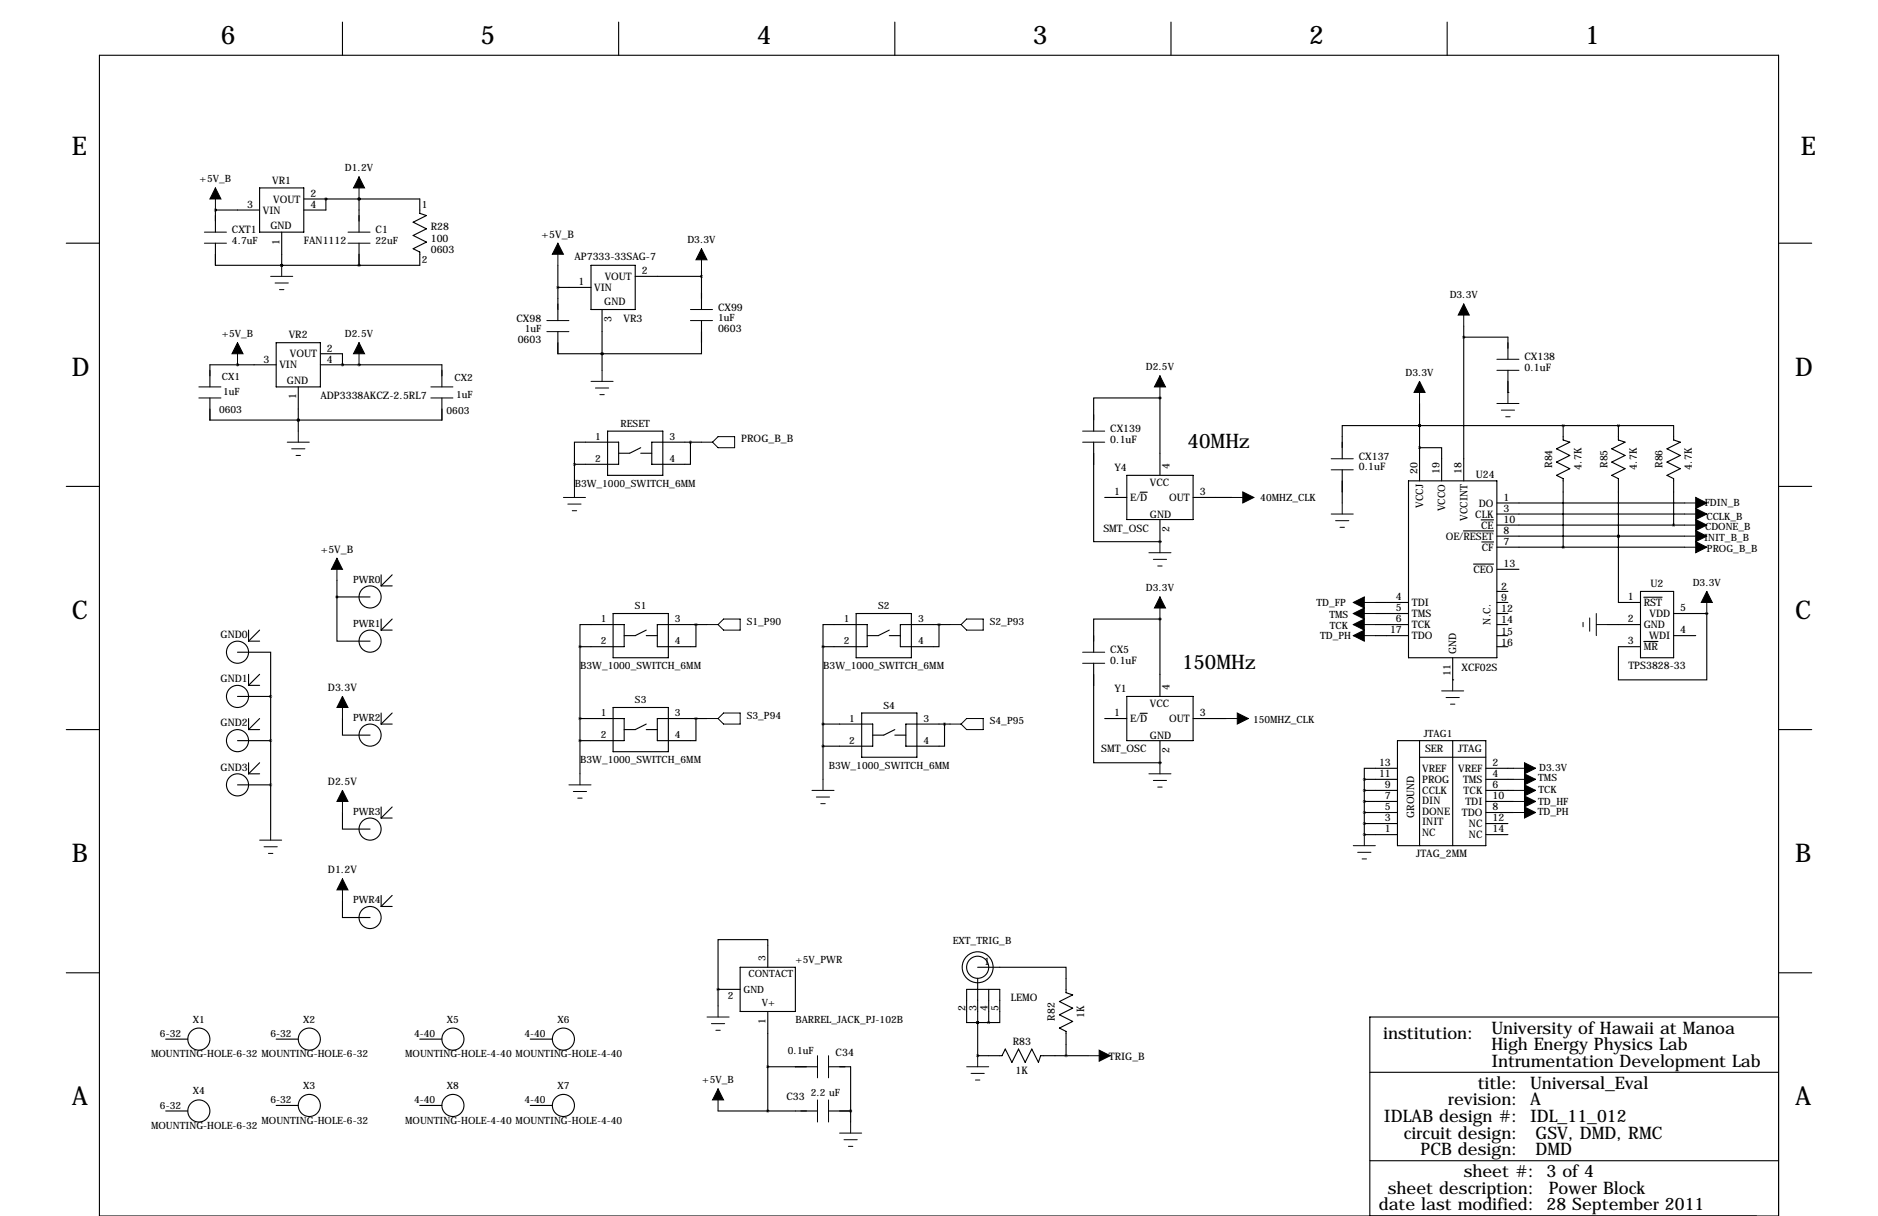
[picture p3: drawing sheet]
<svg xmlns="http://www.w3.org/2000/svg" width="432mm" height="279mm" viewBox="0 0 432 279" stroke-linecap="round" stroke-linejoin="round" font-family="sans-serif">
<g fill="none" stroke="#000" stroke-width=".25">
<path d="M22.9 12.7h386v266.7h-386zM78.7 5.1v7.6M142.2 5.1v7.6M205.7 5.1v7.6M269.2 5.1v7.6M332.7 5.1v7.6M15.2 55.9h7.7M49.5 48.3h.1M49.5 48.3h10.2M49.5 48.3v5M59.7 43.2h10.1v10.1h-10.1zM64.8 53.3v7.7"/>
<path d="M69.8 45.7h26.7v3.3l1.5 .5-3 1.6 3 1.5-3 1.5 3 1.5-3 1.6 1.5 .7v3.1h-47v-5.1M74.9 45.7h.1M74.9 45.7v2.6h-5.1M82.5 45.7h.1M82.5 45.7v7.6M82.5 55.9v5.1M408.9 55.9h7.7M63.5 78.7h10.2v10.2h-10.2zM64.8 61h.1M82.5 61h.1M128.3 61v12.7M128.3 76.2v5.1h10.1"/>
<path d="M128.3 66h7.6M135.9 61h10.1v10.1h-10.1zM138.4 71.1v14M146 63.5h15.3M161.3 73.7v7.6h-22.9M161.3 62.2v8.9M336.5 74.9v35.6M336.5 77.5h10.2v5M48.3 91.4v5.1h53.3v-5.1M54.6 83.8h.1M63.5 83.8h-15.2v5.1M68.6 96.5h.1"/>
<path d="M68.6 88.9v10.2M73.7 81.3h5v2.5M73.7 83.8h27.9v5.1M78.7 83.8h.1M82.5 83.8h.1M138.4 81.3h.1M139.7 99.1h12.7v10.1h-12.7zM266.7 91.4h.1M266.7 91.4h-15.2v7.7M266.7 91.4v17.8M326.4 97.8h.1M326.4 97.8h-17.8v7.6"/>
<path d="M326.4 92.7v17.8M326.4 97.8h58.4v3.3l1.5 .5-3 1.5 3 1.5-3 1.6 3 1.5-3 1.5 1.5 .8v10.7M346.7 90.2h.1M346.7 85.1v5.1M359.4 97.8h.1M359.4 97.8v3.3l1.5 .5-3 1.5 3 1.5-3 1.6 3 1.5-3 1.5 1.5 .8v15.7M372.1 97.8h.1M372.1 97.8v3.3l1.5 .5-3 1.5 3 1.5-3 1.6 3 1.5-3 1.5 1.5 .8v28.4h5.1M15.2 111.8h7.7M132.1 101.6h10.1v5.1h-10.1zM132.1 106.7v5.1M147.3 102.9l-2.5 1.2h-2.6"/>
<path d="M147.3 104.1h2.6M158.7 101.6v5.1h-8.8v-5.1h11.4M251.5 101.6v22.9h15.2M254 114.3h5.1M259.1 109.2h15.2v10.2h-15.2zM262.2 113.1h1.6M266.7 119.4v5.1M274.3 114.3h8.9M308.6 107.9v7.7M323.8 110.5h20.4v40.6h-20.4zM326.4 102.9h5.1v7.6M340.6 119.4h2.8"/>
<path d="M344.2 115.6h43.1M344.2 118.1h43.1M408.9 111.8h7.7M77.5 137.2v10.1h7.6M77.5 137.2h7.6M77.5 133.3v3.9M87.6 132.1v2.5M87.6 134.6h2.6M90.2 132.1l-2.6 2.5M266.7 124.5h.1M316.2 138.4h7.6M336.5 122h6.9"/>
<path d="M338.8 129.6h4.6M340.7 124.5h2.7M344.2 138.4h2.5M344.2 120.7h43.1M344.2 123.2h43.1M344.2 125.7h43.1M344.2 130.8h5M344.2 135.9h2.5M372.1 123.2h.1M377.2 135.9h7.6v15.2h-7.6zM378 137.2h4.2M54.6 149.9h7.6v10.1"/>
<path d="M57.1 144.8v2.5M57.1 154.9v2.6M57.1 147.3h2.6M57.1 157.5h2.6M59.7 144.8l-2.6 2.5M59.7 154.9l-2.6 2.6M87.6 142.2v2.6M87.6 144.8h2.6M90.2 142.2l-2.6 2.6M133.3 143.5h10.2v5.1h-10.2zM133.3 148.6v29.2M141 141h12.7v10.1h-12.7z"/>
<path d="M148.6 144.8l-2.6 1.2h-2.5M148.6 146h2.5M160 143.5v5.1h-8.9v-5.1h11.5M189.2 143.5h10.2v5.1h-10.2zM189.2 148.6v30.5M196.8 141h12.7v10.1h-12.7zM204.5 144.8l-2.6 1.2h-2.5M204.5 146h2.5M215.9 143.5v5.1h-8.9v-5.1h11.4M251.5 152.4v22.9h15.2M266.7 142.2h.1M266.7 142.2h-15.2v7.7"/>
<path d="M266.7 142.2v17.8M316.2 141h7.6M316.2 143.5h7.6M316.2 146h7.6M334 156.2h.1M334 151.1v5.1M344.2 141h2.5M344.2 143.5h2.5M344.2 146h2.5M344.2 148.6h2.5M369.6 143.5h7.6M378 147.4h3.2"/>
<path d="M384.8 141h7.6M384.8 146h5.1M392.4 141v15.2h-20.3v-7.6h5.1M392.4 141h.1M15.2 167.6h7.7M54.6 170.2h7.6M54.6 160h7.6M57.1 167.6h2.6M57.1 165.1v2.5M57.1 175.3v2.5M57.1 177.8h2.6M59.7 165.1l-2.6 2.5"/>
<path d="M59.7 175.3l-2.6 2.5M62.2 160v30.5M78.7 165.1v3.8h6.4M87.6 163.8v2.6M87.6 166.4h2.6M90.2 163.8l-2.6 2.6M133.3 165.1h10.2v5.1h-10.2M141 162.6h12.7v10.1h-12.7zM148.6 166.4l-2.6 1.2h-2.5M148.6 167.6h2.5M160 165.1v5.1h-8.9v-5.1h11.5M189.2 166.4h11.5v5h-11.5"/>
<path d="M198.1 163.8h12.7v10.2h-12.7zM205.7 167.6l-2.5 1.3h-2.5M205.7 168.9h2.6M217.2 166.4v5h-8.9v-5h10.1M254 165.1h5.1M259.1 160h15.2v10.2h-15.2zM262.2 163.9h1.6M266.7 175.3h.1M266.7 170.2v5.1M274.3 165.1h7.6M313.7 179.1h7.6M313.7 179.1v12.7"/>
<path d="M321.3 176.5h-7.6v2.6M321.3 170.2h20.3v24.1h-20.3zM326.4 170.2v24.1M326.4 174h15.2M334 170.2v24.1M341.6 176.5h6.4M341.6 179.1h6.4M408.9 167.6h7.7M54.6 180.3h7.6M78.7 186.7v3.8h6.4M87.6 185.4v2.6M87.6 188h2.6"/>
<path d="M90.2 185.4l-2.6 2.6M313.7 191.8h.1M313.7 191.8h7.6M313.7 189.2h7.6M313.7 186.7h7.6M313.7 184.1h7.6M313.7 181.6h7.6M341.6 191.8h5.1M341.6 189.2h5.1M341.6 186.7h6.4M341.6 184.1h6.4M341.6 181.6h6.4"/>
<path d="M78.7 207v3.8h6.4M87.6 205.7v2.6M87.6 208.3h2.6M90.2 205.7l-2.6 2.6M15.2 223.5h7.7M38.1 238.8h5.1M63.5 238.8h5.1M96.5 238.8h5.1M121.9 238.8h5.1M165.1 227.3h.1M165.1 227.3h5.1M165.1 227.3v3.8"/>
<path d="M170.2 222.2h12.7v10.2h-12.7zM176.5 222.2v-6.3h-11.4v11.4M176.5 232.4v22.9M224.8 234.9h-2.6v-7.6h7.7v7.6h-2.6M224.8 234.9h.1M224.8 222.2h20.3v5.9l1.5 .5-3 1.5 3 1.5-3 1.6 3 1.5-3 1.5 1.5 .8v5.6M224.8 224.8v17.8M224.8 234.9h2.5M227.3 227.3v7.6M408.9 223.5h7.7M408.9 233.7h-93.9v45.7M38.1 255.3h5.1"/>
<path d="M63.5 254h5.1M96.5 254h5.1M121.9 254h5.1M165.1 255.3h22.9M176.5 245.1h11.5M190.5 255.3h5.1M190.5 245.1h5.1v12.7M195.6 255.3h.1M224.8 242.6h.1M224.8 242.6h5.6l.7-1.6 1.6 3.1 1.5-3.1 1.5 3.1 1.5-3.1 1.6 3.1 .5-1.5h10.9M315 246.4h93.9M315 266.7h93.9"/>
<circle cx="85.1" cy="137.2" r="2.54"/>
<circle cx="54.6" cy="149.9" r="2.54"/>
<circle cx="85.1" cy="147.3" r="2.54"/>
<circle cx="54.6" cy="160" r="2.54"/>
<circle cx="54.6" cy="170.2" r="2.54"/>
<circle cx="85.1" cy="168.9" r="2.54"/>
<circle cx="54.6" cy="180.3" r="2.54"/>
<circle cx="85.1" cy="190.5" r="2.54"/>
<circle cx="85.1" cy="210.8" r="2.54"/>
<circle cx="45.7" cy="238.8" r="2.54"/>
<circle cx="71.1" cy="238.8" r="2.54"/>
<circle cx="104.1" cy="238.8" r="2.54"/>
<circle cx="129.5" cy="238.8" r="2.54"/>
<circle cx="224.8" cy="222.2" r="3.6"/>
<circle cx="224.8" cy="222.2" r="2.54"/>
<circle cx="45.7" cy="255.3" r="2.54"/>
<circle cx="71.1" cy="254" r="2.54"/>
<circle cx="104.1" cy="254" r="2.54"/>
<circle cx="129.5" cy="254" r="2.54"/>
</g>
<g fill="none" stroke="#000" stroke-width=".23">
<path d="M47 53.3h5.1M47 55.9h5.1M49.5 43.2v5.1M80 53.3h5.1M80 55.9h5.1M82.5 40.6v5.1M128.3 55.9v5.1M161.3 57.2v5M54.6 78.7v5.1M62.2 63.5h5.1M63.2 65h3.1M64.3 66.5h1"/>
<path d="M64.8 61v2.5M82.5 78.7v5.1M125.7 73.7h5.1M125.7 76.2h5.1M158.7 73.7h5.1M158.7 71.1h5.1M336.5 69.8v5.1M45.7 88.9h5.1M45.7 91.4h5.1M68.6 99.1v2.5M99.1 88.9h5M99.1 91.4h5"/>
<path d="M135.9 87.6h5.1M136.9 89.2h3.1M137.9 90.7h1M138.4 85.1v2.5M248.9 99.1h5.1M266.7 86.4v5M326.4 87.6v5.1M344.2 82.5h5M344.2 85.1h5M344.2 92.7h5M345.2 94.2h3M346.2 95.8h1"/>
<path d="M346.7 90.2v2.5M66 101.6h5.1M67.1 103.1h3M68.1 104.6h1M129.5 114.3h5.1M130.6 115.8h3M131.6 117.3h1M132.1 111.8v2.5M161.3 101.6h2.5M165.1 100.3h3.8v2.6h-3.8l-1.3-1.3zM248.9 101.6h5.1M283.2 114.3h5.1"/>
<path d="M306.1 105.4h5M306.1 107.9h5M306.1 118.1h5M307.1 119.6h3M308.6 115.6v2.5M387.3 115.6h5.1M387.3 118.1h5.1M77.5 128.3v5M264.2 127h5M265.2 128.5h3M266.2 130h1M266.7 124.5v2.5"/>
<path d="M266.7 137.2v5M308.1 121.2h1M311.1 138.4h5.1M387.3 120.7h5.1M387.3 123.2h5.1M387.3 125.7h5.1M392.4 135.9v5.1M162.6 143.5h2.5M165.1 143.5l1.3-1.3h3.8v2.6h-3.8zM218.4 143.5h2.6M222.2 142.2h3.9v2.6h-3.9l-1.2-1.3zM248.9 149.9h5.1"/>
<path d="M248.9 152.4h5.1M311.1 141h5.1M311.1 143.5h5.1M311.1 146h5.1M331.5 158.8h5M334 156.2v2.6M364 143v1M365.5 142v3M367 143.5h2.6M367 141v5M78.7 160v5.1M133.3 177.8v2.5"/>
<path d="M162.6 165.1h2.5M166.4 163.8h3.8v2.6h-3.8l-1.3-1.3zM189.2 179.1v2.5M218.4 166.4h2.6M222.2 165.1h3.9v2.5h-3.9l-1.2-1.2zM264.2 177.8h5M265.2 179.3h3M266.7 175.3v2.5M281.9 165.1h5.1M332.5 160.3h3M333.5 161.8h1M348 176.5h5.1"/>
<path d="M348 179.1h5.1M59.7 193h5.1M60.7 194.6h3.1M61.7 196.1h1M62.2 190.5v2.5M78.7 181.6v5.1M130.8 180.3h5.1M131.8 181.9h3.1M132.8 183.4h1.1M186.7 181.6h5.1M187.7 183.1h3.1M188.7 184.7h1"/>
<path d="M266.2 180.8h1M311.1 194.3h5.1M312.2 195.8h3M313.2 197.4h1M313.7 191.8v2.5M348 181.6h5.1M348 184.1h5.1M348 186.7h5.1M78.7 201.9v5.1M162.6 233.7h5M163.6 235.2h3M164.6 236.7h1"/>
<path d="M165.1 231.1v2.6M165.1 250.2v5.1M188 242.6v5M188 252.7v5.1M190.5 242.6v5M190.5 252.7v5.1M195.6 257.8v2.5M222.2 245.1h5.1M223.3 246.6h3M224.3 248.2h1M224.8 242.6v2.5M250.2 242.6h5.1"/>
<path d="M193 260.3h5.1M194.1 261.9h3M195.1 263.4h1"/>
</g>
<g fill="#000" stroke="#000" stroke-width=".23">
<path d="M49.5 43.2l1.3 2.5h-2.5zM82.5 40.6l1.3 2.6h-2.5zM128.3 55.9l1.2 2.5h-2.5zM161.3 57.2l1.3 2.5h-2.6zM54.6 78.7l1.3 2.6h-2.6zM82.5 78.7l1.3 2.6h-2.5zM336.5 69.8l1.3 2.6h-2.5zM266.7 86.4l1.3 2.5h-2.6zM326.4 87.6l1.3 2.6h-2.6zM285.8 113l2.5 1.3-2.5 1.3zM389.9 114.3l2.5 1.3-2.5 1.2zM389.9 116.8l2.5 1.3-2.5 1.3z"/>
<path d="M77.5 128.3l1.2 2.5h-2.5zM266.7 137.2l1.3 2.5h-2.6zM311.1 138.4l2.6-1.2v2.5zM389.9 119.4l2.5 1.3-2.5 1.2zM389.9 121.9l2.5 1.3-2.5 1.3zM389.9 124.5l2.5 1.2-2.5 1.3zM392.4 135.9l1.3 2.5h-2.5zM311.1 141l2.6-1.3v2.5zM311.1 143.5l2.6-1.3v2.6zM311.1 146l2.6-1.2v2.5zM78.7 160l1.3 2.6h-2.5zM284.5 163.8l2.5 1.3-2.5 1.3z"/>
<path d="M350.5 175.3l2.6 1.2-2.6 1.3zM350.5 177.8l2.6 1.3-2.6 1.2zM78.7 181.6l1.3 2.5h-2.5zM350.5 180.3l2.6 1.3-2.6 1.3zM350.5 182.9l2.6 1.2-2.6 1.3zM350.5 185.4l2.6 1.3-2.6 1.3zM78.7 201.9l1.3 2.6h-2.5zM165.1 250.2l1.3 2.5h-2.6zM252.7 241.3l2.6 1.3-2.6 1.2z"/>
</g>
<path d="M227.3 235a.05 .05 0 0 0 .1 0 .05 .05 0 0 0-.1 0zM336.5 77.5a.05 .05 0 0 0 .1 0 .05 .05 0 0 0-.1 0zM392.4 141a.05 .05 0 0 0 .1 0 .05 .05 0 0 0-.1 0zM128.2 66a.05 .05 0 0 0 .1 0 .05 .05 0 0 0-.1 0zM138.4 81.3a.05 .05 0 0 0 .1 0 .05 .05 0 0 0-.1 0zM138.4 81.3a.05 .05 0 0 0 .1 0 .05 .05 0 0 0-.1 0zM74.9 45.7a.05 .05 0 0 0 .1 0 .05 .05 0 0 0-.1 0zM64.7 61a.05 .05 0 0 0 .1 0 .05 .05 0 0 0-.1 0zM78.7 83.8a.05 .05 0 0 0 .1 0 .05 .05 0 0 0-.1 0zM82.5 83.8a.05 .05 0 0 0 .1 0 .05 .05 0 0 0-.1 0zM82.5 45.7a.05 .05 0 0 0 .1 0 .05 .05 0 0 0-.1 0zM64.7 61a.05 .05 0 0 0 .1 0 .05 .05 0 0 0-.1 0zM176.5 245.1a.05 .05 0 0 0 .1 0 .05 .05 0 0 0-.1 0zM176.5 255.3a.05 .05 0 0 0 .1 0 .05 .05 0 0 0-.1 0zM82.5 45.7a.05 .05 0 0 0 .1 0 .05 .05 0 0 0-.1 0zM82.5 61a.05 .05 0 0 0 .1 0 .05 .05 0 0 0-.1 0zM49.5 48.3a.05 .05 0 0 0 .1 0 .05 .05 0 0 0-.1 0zM62.2 160a.05 .05 0 0 0 .1 0 .05 .05 0 0 0-.1 0zM62.2 170.2a.05 .05 0 0 0 .1 0 .05 .05 0 0 0-.1 0zM77.4 137.2a.05 .05 0 0 0 .1 0 .05 .05 0 0 0-.1 0zM62.2 180.3a.05 .05 0 0 0 .1 0 .05 .05 0 0 0-.1 0zM158.7 101.6a.05 .05 0 0 0 .1 0 .05 .05 0 0 0-.1 0zM133.3 148.6a.05 .05 0 0 0 .1 0 .05 .05 0 0 0-.1 0zM133.3 165.1a.05 .05 0 0 0 .1 0 .05 .05 0 0 0-.1 0zM133.3 170.2a.05 .05 0 0 0 .1 0 .05 .05 0 0 0-.1 0zM217.1 166.4a.05 .05 0 0 0 .1 0 .05 .05 0 0 0-.1 0zM189.2 148.6a.05 .05 0 0 0 .1 0 .05 .05 0 0 0-.1 0zM189.2 166.4a.05 .05 0 0 0 .1 0 .05 .05 0 0 0-.1 0zM189.2 171.5a.05 .05 0 0 0 .1 0 .05 .05 0 0 0-.1 0z" fill="#000" stroke="#000" stroke-width=".63"/>
<g font-size="5.9">
<text x="50.8" y="10.2">6</text>
<text x="110.5" y="10.2">5</text>
<text x="174" y="10.2">4</text>
<text x="237.5" y="10.2">3</text>
<text x="301" y="10.2">2</text>
<text x="364.5" y="10.2">1</text>
<text x="16.5" y="35.6">E</text>
<text x="414" y="35.6">E</text>
<text x="16.5" y="86.4">D</text>
<text x="412.7" y="86.4">D</text>
<text x="16.5" y="142.2">C</text>
<text x="412.7" y="142.2">C</text>
<text x="16.5" y="198.1">B</text>
<text x="412.7" y="198.1">B</text>
<text x="16.5" y="254">A</text>
<text x="412.7" y="254">A</text>
</g>
<g font-size="4.6">
<text x="273" y="102.9">40MHz</text>
<text x="271.8" y="153.7">150MHz</text>
</g>
<g font-size="4">
<text x="318" y="238.8">institution:</text>
<text x="342.9" y="237.5">University of Hawaii at Manoa</text>
<text x="342.9" y="241.3">High Energy Physics Lab</text>
<text x="342.9" y="245.1">Intrumentation Development Lab</text>
<text x="339.8" y="250.2">title: Universal_Eval</text>
<text x="318.2" y="257.8">IDLAB design #: IDL_11_012</text>
<text x="333" y="254">revision: A</text>
<text x="322.8" y="261.6">circuit design:</text>
<text x="353.1" y="261.6">GSV, DMD, RMC</text>
<text x="326.6" y="265.4">PCB design:</text>
<text x="353.1" y="265.4">DMD</text>
<text x="319.1" y="274.3">sheet description:</text>
<text x="336.5" y="270.5">sheet #: 3 of 4</text>
<text x="356.1" y="274.3">Power Block</text>
<text x="317" y="278.1">date last modified: 28 September 2011</text>
</g>
<g font-size="2.4">
<text x="56.8" y="47.8">3</text>
<text x="62.6" y="42.2">VR1</text>
<text x="62.8" y="46.6">VOUT</text>
<text x="71.4" y="45.2">2</text>
<text x="71.4" y="47.8">4</text>
<text x="53.3" y="53.6">CXT1</text>
<text x="60.5" y="49.1">VIN</text>
<text x="62.2" y="52.6">GND</text>
<text x="86.4" y="53.6">C1</text>
<text x="99.1" y="52.8">R28</text>
<text x="64.3" y="56.2" transform="rotate(-90 64.3 56.2)">1</text>
<text x="69.8" y="56">FAN1112</text>
<text x="99.1" y="55.5">100</text>
<text x="99.1" y="58">0603</text>
<text x="124.5" y="54.6">+5V_B</text>
<text x="132.1" y="59.8">AP7333-33SAG-7</text>
<text x="133" y="65.5">1</text>
<text x="139" y="64.3">VOUT</text>
<text x="147.6" y="63">2</text>
<text x="136.7" y="66.9">VIN</text>
<text x="138.9" y="70.2">GND</text>
<text x="165.1" y="71.4">CX99</text>
<text x="66.4" y="77.7">VR2</text>
<text x="118.8" y="73.9">CX98</text>
<text x="140.6" y="74" transform="rotate(-90 140.6 74)">3</text>
<text x="143.4" y="73.9">VR3</text>
<text x="165.1" y="76.3">0603</text>
<text x="60.6" y="83.3">3</text>
<text x="66.6" y="82.1">VOUT</text>
<text x="75.2" y="80.8">2</text>
<text x="75.2" y="83.3">4</text>
<text x="119" y="78.9">0603</text>
<text x="350.5" y="82.8">CX138</text>
<text x="64.3" y="84.7">VIN</text>
<text x="66" y="88.2">GND</text>
<text x="350.5" y="85.2">0.1uF</text>
<text x="68.1" y="91.8" transform="rotate(-90 68.1 91.8)">1</text>
<text x="73.7" y="91.6">ADP3338AKCZ-2.5RL7</text>
<text x="170.4" y="101.6">PROG_B_B</text>
<text x="255.3" y="99.3">CX139</text>
<text x="255.3" y="101.7">0.1uF</text>
<text x="268.9" y="107.7" transform="rotate(-90 268.9 107.7)">4</text>
<text x="312.4" y="105.7">CX137</text>
<text x="356.9" y="107.5" transform="rotate(-90 356.9 107.5)">R84</text>
<text x="363.6" y="107.9" transform="rotate(-90 363.6 107.9)">4.7K</text>
<text x="369.6" y="107.5" transform="rotate(-90 369.6 107.5)">R85</text>
<text x="376.3" y="107.9" transform="rotate(-90 376.3 107.9)">4.7K</text>
<text x="382.3" y="107.5" transform="rotate(-90 382.3 107.5)">R86</text>
<text x="389" y="107.9" transform="rotate(-90 389 107.9)">4.7K</text>
<text x="256.2" y="113.8">1</text>
<text x="256.2" y="108.2">Y4</text>
<text x="264.4" y="111.6">VCC</text>
<text x="275.8" y="113.8">3</text>
<text x="312.4" y="108.1">0.1uF</text>
<text x="325.9" y="109" transform="rotate(-90 325.9 109)">20</text>
<text x="331" y="109" transform="rotate(-90 331 109)">19</text>
<text x="336" y="109" transform="rotate(-90 336 109)">18</text>
<text x="339.3" y="109.7">U24</text>
<text x="259.8" y="115.1">E/D</text>
<text x="264.4" y="118.9">GND</text>
<text x="268.8" y="115.1">OUT</text>
<text x="327.2" y="116.7" transform="rotate(-90 327.2 116.7)">VCCJ</text>
<text x="332.3" y="117.5" transform="rotate(-90 332.3 117.5)">VCCO</text>
<text x="337.4" y="119.7" transform="rotate(-90 337.4 119.7)">VCCINT</text>
<text x="339.2" y="118.9">CLK</text>
<text x="340" y="116.4">DO</text>
<text x="345.7" y="115.1">1</text>
<text x="345.7" y="117.6">3</text>
<text x="253.7" y="122.3">SMT_OSC</text>
<text x="268.9" y="122.3" transform="rotate(-90 268.9 122.3)">2</text>
<text x="332.4" y="124">OE/RESET</text>
<text x="340.6" y="121.5">CE</text>
<text x="345.7" y="120.1">10</text>
<text x="345.7" y="122.7">8</text>
<text x="345.7" y="125.2">7</text>
<text x="73.7" y="127">+5V_B</text>
<text x="338.8" y="131.6">CEO</text>
<text x="340.7" y="126.6">CF</text>
<text x="345.7" y="130.3">13</text>
<text x="321" y="137.9">4</text>
<text x="345.2" y="135.6">2</text>
<text x="374.3" y="137.9">1</text>
<text x="379.5" y="134.9">U2</text>
<text x="321" y="140.5">5</text>
<text x="321" y="143">6</text>
<text x="324.6" y="139.3">TDI</text>
<text x="324.6" y="141.8">TMS</text>
<text x="342.7" y="143.5" transform="rotate(-90 342.7 143.5)">N.C.</text>
<text x="345.2" y="143.3">14</text>
<text x="345.2" y="140.7">12</text>
<text x="345.2" y="138.2">9</text>
<text x="374.3" y="143">2</text>
<text x="378" y="139.3">RST</text>
<text x="379.3" y="141.8">VDD</text>
<text x="386.3" y="140.5">5</text>
<text x="50.7" y="146.6">GND0</text>
<text x="319.6" y="145.5">17</text>
<text x="324.6" y="144.3">TCK</text>
<text x="324.6" y="146.9">TDO</text>
<text x="345.2" y="148.3">16</text>
<text x="345.2" y="145.8">15</text>
<text x="374.3" y="148.1">3</text>
<text x="378" y="144.3">GND</text>
<text x="378" y="149.4">MR</text>
<text x="379.2" y="146.9">WDI</text>
<text x="386.3" y="145.5">4</text>
<text x="255.3" y="150.1">CX5</text>
<text x="255.3" y="152.5">0.1uF</text>
<text x="333.5" y="155.4" transform="rotate(-90 333.5 155.4)">11</text>
<text x="334.8" y="150.4" transform="rotate(-90 334.8 150.4)">GND</text>
<text x="336" y="154.1">XCF02S</text>
<text x="374.4" y="153.8">TPS3828-33</text>
<text x="50.7" y="156.7">GND1</text>
<text x="75.4" y="158.8">D3.3V</text>
<text x="256.2" y="159">Y1</text>
<text x="268.9" y="158.5" transform="rotate(-90 268.9 158.5)">4</text>
<text x="50.7" y="166.9">GND2</text>
<text x="256.2" y="164.6">1</text>
<text x="259.8" y="165.9">E/D</text>
<text x="264.4" y="162.4">VCC</text>
<text x="268.8" y="165.9">OUT</text>
<text x="275.8" y="164.6">3</text>
<text x="253.2" y="172.9">SMT_OSC</text>
<text x="264.4" y="169.7">GND</text>
<text x="268.9" y="173.1" transform="rotate(-90 268.9 173.1)">2</text>
<text x="327.7" y="172.7">SER</text>
<text x="335.3" y="172.7">JTAG</text>
<text x="50.7" y="177">GND3</text>
<text x="317.1" y="178.6">11</text>
<text x="317.1" y="176">13</text>
<text x="327" y="179.9">PROG</text>
<text x="327" y="177.5">VREF</text>
<text x="335.3" y="177.4">VREF</text>
<text x="336.4" y="179.9">TMS</text>
<text x="343.2" y="176">2</text>
<text x="343.2" y="178.6">4</text>
<text x="75.4" y="180.3">D2.5V</text>
<text x="318.4" y="183.6">7</text>
<text x="318.4" y="181.1">9</text>
<text x="327" y="184.8">DIN</text>
<text x="327" y="182.3">CCLK</text>
<text x="336.5" y="182.4">TCK</text>
<text x="336.9" y="185">TDI</text>
<text x="343.2" y="181.1">6</text>
<text x="343.2" y="183.6">10</text>
<text x="318.4" y="191.3">1</text>
<text x="318.4" y="188.7">3</text>
<text x="318.4" y="186.2">5</text>
<text x="325.1" y="188" transform="rotate(-90 325.1 188)">GROUND</text>
<text x="327" y="189.7">INIT</text>
<text x="327" y="187.2">DONE</text>
<text x="336.1" y="187.5">TDO</text>
<text x="337.7" y="190.1">NC</text>
<text x="343.2" y="186.2">8</text>
<text x="343.2" y="188.7">12</text>
<text x="343.2" y="191.3">14</text>
<text x="325.6" y="197">JTAG_2MM</text>
<text x="327" y="192.1">NC</text>
<text x="337.7" y="192.6">NC</text>
<text x="75.4" y="200.7">D1.2V</text>
<text x="226.3" y="221.7">1</text>
<text x="222" y="232.2" transform="rotate(-90 222 232.2)">2</text>
<text x="224.5" y="232.2" transform="rotate(-90 224.5 232.2)">3</text>
<text x="227.1" y="232.2" transform="rotate(-90 227.1 232.2)">4</text>
<text x="229.6" y="232.2" transform="rotate(-90 229.6 232.2)">5</text>
<text x="232.4" y="230">LEMO</text>
<text x="249.3" y="233.8" transform="rotate(-90 249.3 233.8)">1K</text>
<text x="242.6" y="234.5" transform="rotate(-90 242.6 234.5)">R82</text>
<text x="192.1" y="242.6">C34</text>
<text x="232.8" y="240">R83</text>
<text x="254.9" y="243.6">TRIG_B</text>
<text x="233.5" y="246.8">1K</text>
<text x="180.8" y="252.7">C33</text>
</g>
<g font-size="2.3">
<text x="45.9" y="41.9">+5V_B</text>
<text x="79.3" y="39.4">D1.2V</text>
<text x="97" y="47.8">1</text>
<text x="53.3" y="56">4.7uF</text>
<text x="86.4" y="56">22uF</text>
<text x="158.1" y="55.9">D3.3V</text>
<text x="97" y="60.5">2</text>
<text x="333.3" y="68.6">D3.3V</text>
<text x="51" y="77.5">+5V_B</text>
<text x="79.3" y="77.5">D2.5V</text>
<text x="120.6" y="76.3">1uF</text>
<text x="165.1" y="73.7">1uF</text>
<text x="51" y="87.3">CX1</text>
<text x="104.5" y="87.6">CX2</text>
<text x="263.5" y="85.1">D2.5V</text>
<text x="323.2" y="86.4">D3.3V</text>
<text x="50.4" y="94.8">0603</text>
<text x="51.3" y="90.8">1uF</text>
<text x="102.7" y="95.1">0603</text>
<text x="104.9" y="91.5">1uF</text>
<text x="136.9" y="101.1">1</text>
<text x="142.7" y="98">RESET</text>
<text x="153.9" y="101.1">3</text>
<text x="136.9" y="106.2">2</text>
<text x="153.9" y="106.2">4</text>
<text x="132.1" y="111.8">B3W_1000_SWITCH_6MM</text>
<text x="289.8" y="115.1">40MHZ_CLK</text>
<text x="392" y="116.3">FDIN_B</text>
<text x="392.3" y="119.4">CCLK_B</text>
<text x="391.9" y="124.2">INIT_B_B</text>
<text x="392.1" y="121.7">CDONE_B</text>
<text x="392.5" y="126.7">PROG_B_B</text>
<text x="81.2" y="133.9">PWR0</text>
<text x="263.5" y="135.9">D3.3V</text>
<text x="389.2" y="134.6">D3.3V</text>
<text x="138.1" y="143">1</text>
<text x="146" y="140">S1</text>
<text x="155.2" y="143">3</text>
<text x="171.7" y="143.5">S1_P90</text>
<text x="194" y="143">1</text>
<text x="201.9" y="140">S2</text>
<text x="211.1" y="143">3</text>
<text x="227.6" y="143.5">S2_P93</text>
<text x="302.7" y="139.2">TD_FP</text>
<text x="305.7" y="142">TMS</text>
<text x="81.2" y="144">PWR1</text>
<text x="138.1" y="148.1">2</text>
<text x="155.2" y="148.1">4</text>
<text x="194" y="148.1">2</text>
<text x="211.1" y="148.1">4</text>
<text x="303.5" y="146.8">TD_PH</text>
<text x="305.7" y="144.5">TCK</text>
<text x="133.4" y="153.8">B3W_1000_SWITCH_6MM</text>
<text x="189.3" y="153.8">B3W_1000_SWITCH_6MM</text>
<text x="146" y="161.5">S3</text>
<text x="81.2" y="165.6">PWR2</text>
<text x="138.1" y="164.6">1</text>
<text x="155.2" y="164.6">3</text>
<text x="171.7" y="165.1">S3_P94</text>
<text x="195.3" y="165.9">1</text>
<text x="203.2" y="162.8">S4</text>
<text x="212.3" y="165.9">3</text>
<text x="227.6" y="166.4">S4_P95</text>
<text x="288.1" y="166.1">150MHZ_CLK</text>
<text x="138.1" y="169.7">2</text>
<text x="155.2" y="169.7">4</text>
<text x="195.3" y="170.9">2</text>
<text x="212.3" y="170.9">4</text>
<text x="327.4" y="169.3">JTAG1</text>
<text x="133.4" y="175.3">B3W_1000_SWITCH_6MM</text>
<text x="190.6" y="176.6">B3W_1000_SWITCH_6MM</text>
<text x="353.7" y="179.4">TMS</text>
<text x="353.9" y="177">D3.3V</text>
<text x="353.6" y="185">TD_HF</text>
<text x="353.7" y="182.2">TCK</text>
<text x="81.2" y="187.2">PWR3</text>
<text x="353.6" y="187.3">TD_PH</text>
<text x="81.2" y="207.5">PWR4</text>
<text x="176" y="220.7" transform="rotate(-90 176 220.7)">3</text>
<text x="182.9" y="221.2">+5V_PWR</text>
<text x="219.1" y="217">EXT_TRIG_B</text>
<text x="172.1" y="224.6">CONTACT</text>
<text x="167.3" y="229.5">2</text>
<text x="170.9" y="228.1">GND</text>
<text x="175.1" y="231.2">V+</text>
<text x="36.8" y="238.3">6-32</text>
<text x="44.3" y="234.9">X1</text>
<text x="62.2" y="238.3">6-32</text>
<text x="69.7" y="234.9">X2</text>
<text x="95.2" y="238.3">4-40</text>
<text x="102.8" y="234.9">X5</text>
<text x="120.6" y="238.3">4-40</text>
<text x="128.2" y="234.9">X6</text>
<text x="176" y="235.3" transform="rotate(-90 176 235.3)">1</text>
<text x="182.9" y="235">BARREL_JACK_PJ-102B</text>
<text x="34.7" y="242.9">MOUNTING-HOLE-6-32 MOUNTING-HOLE-6-32</text>
<text x="93.2" y="242.9">MOUNTING-HOLE-4-40 MOUNTING-HOLE-4-40</text>
<text x="181.2" y="242.2">0.1uF</text>
<text x="44.3" y="251.5">X4</text>
<text x="69.7" y="250.2">X3</text>
<text x="102.8" y="250.2">X8</text>
<text x="128.2" y="250.2">X7</text>
<text x="161.5" y="248.9">+5V_B</text>
<text x="186.4" y="251.9">2.2 uF</text>
<text x="36.8" y="254.8">6-32</text>
<text x="62.2" y="253.5">6-32</text>
<text x="95.2" y="253.5">4-40</text>
<text x="120.6" y="253.5">4-40</text>
<text x="34.7" y="259.4">MOUNTING-HOLE-6-32</text>
<text x="60.1" y="258.2">MOUNTING-HOLE-6-32</text>
<text x="93.2" y="258.2">MOUNTING-HOLE-4-40 MOUNTING-HOLE-4-40</text>
</g>
</svg>
